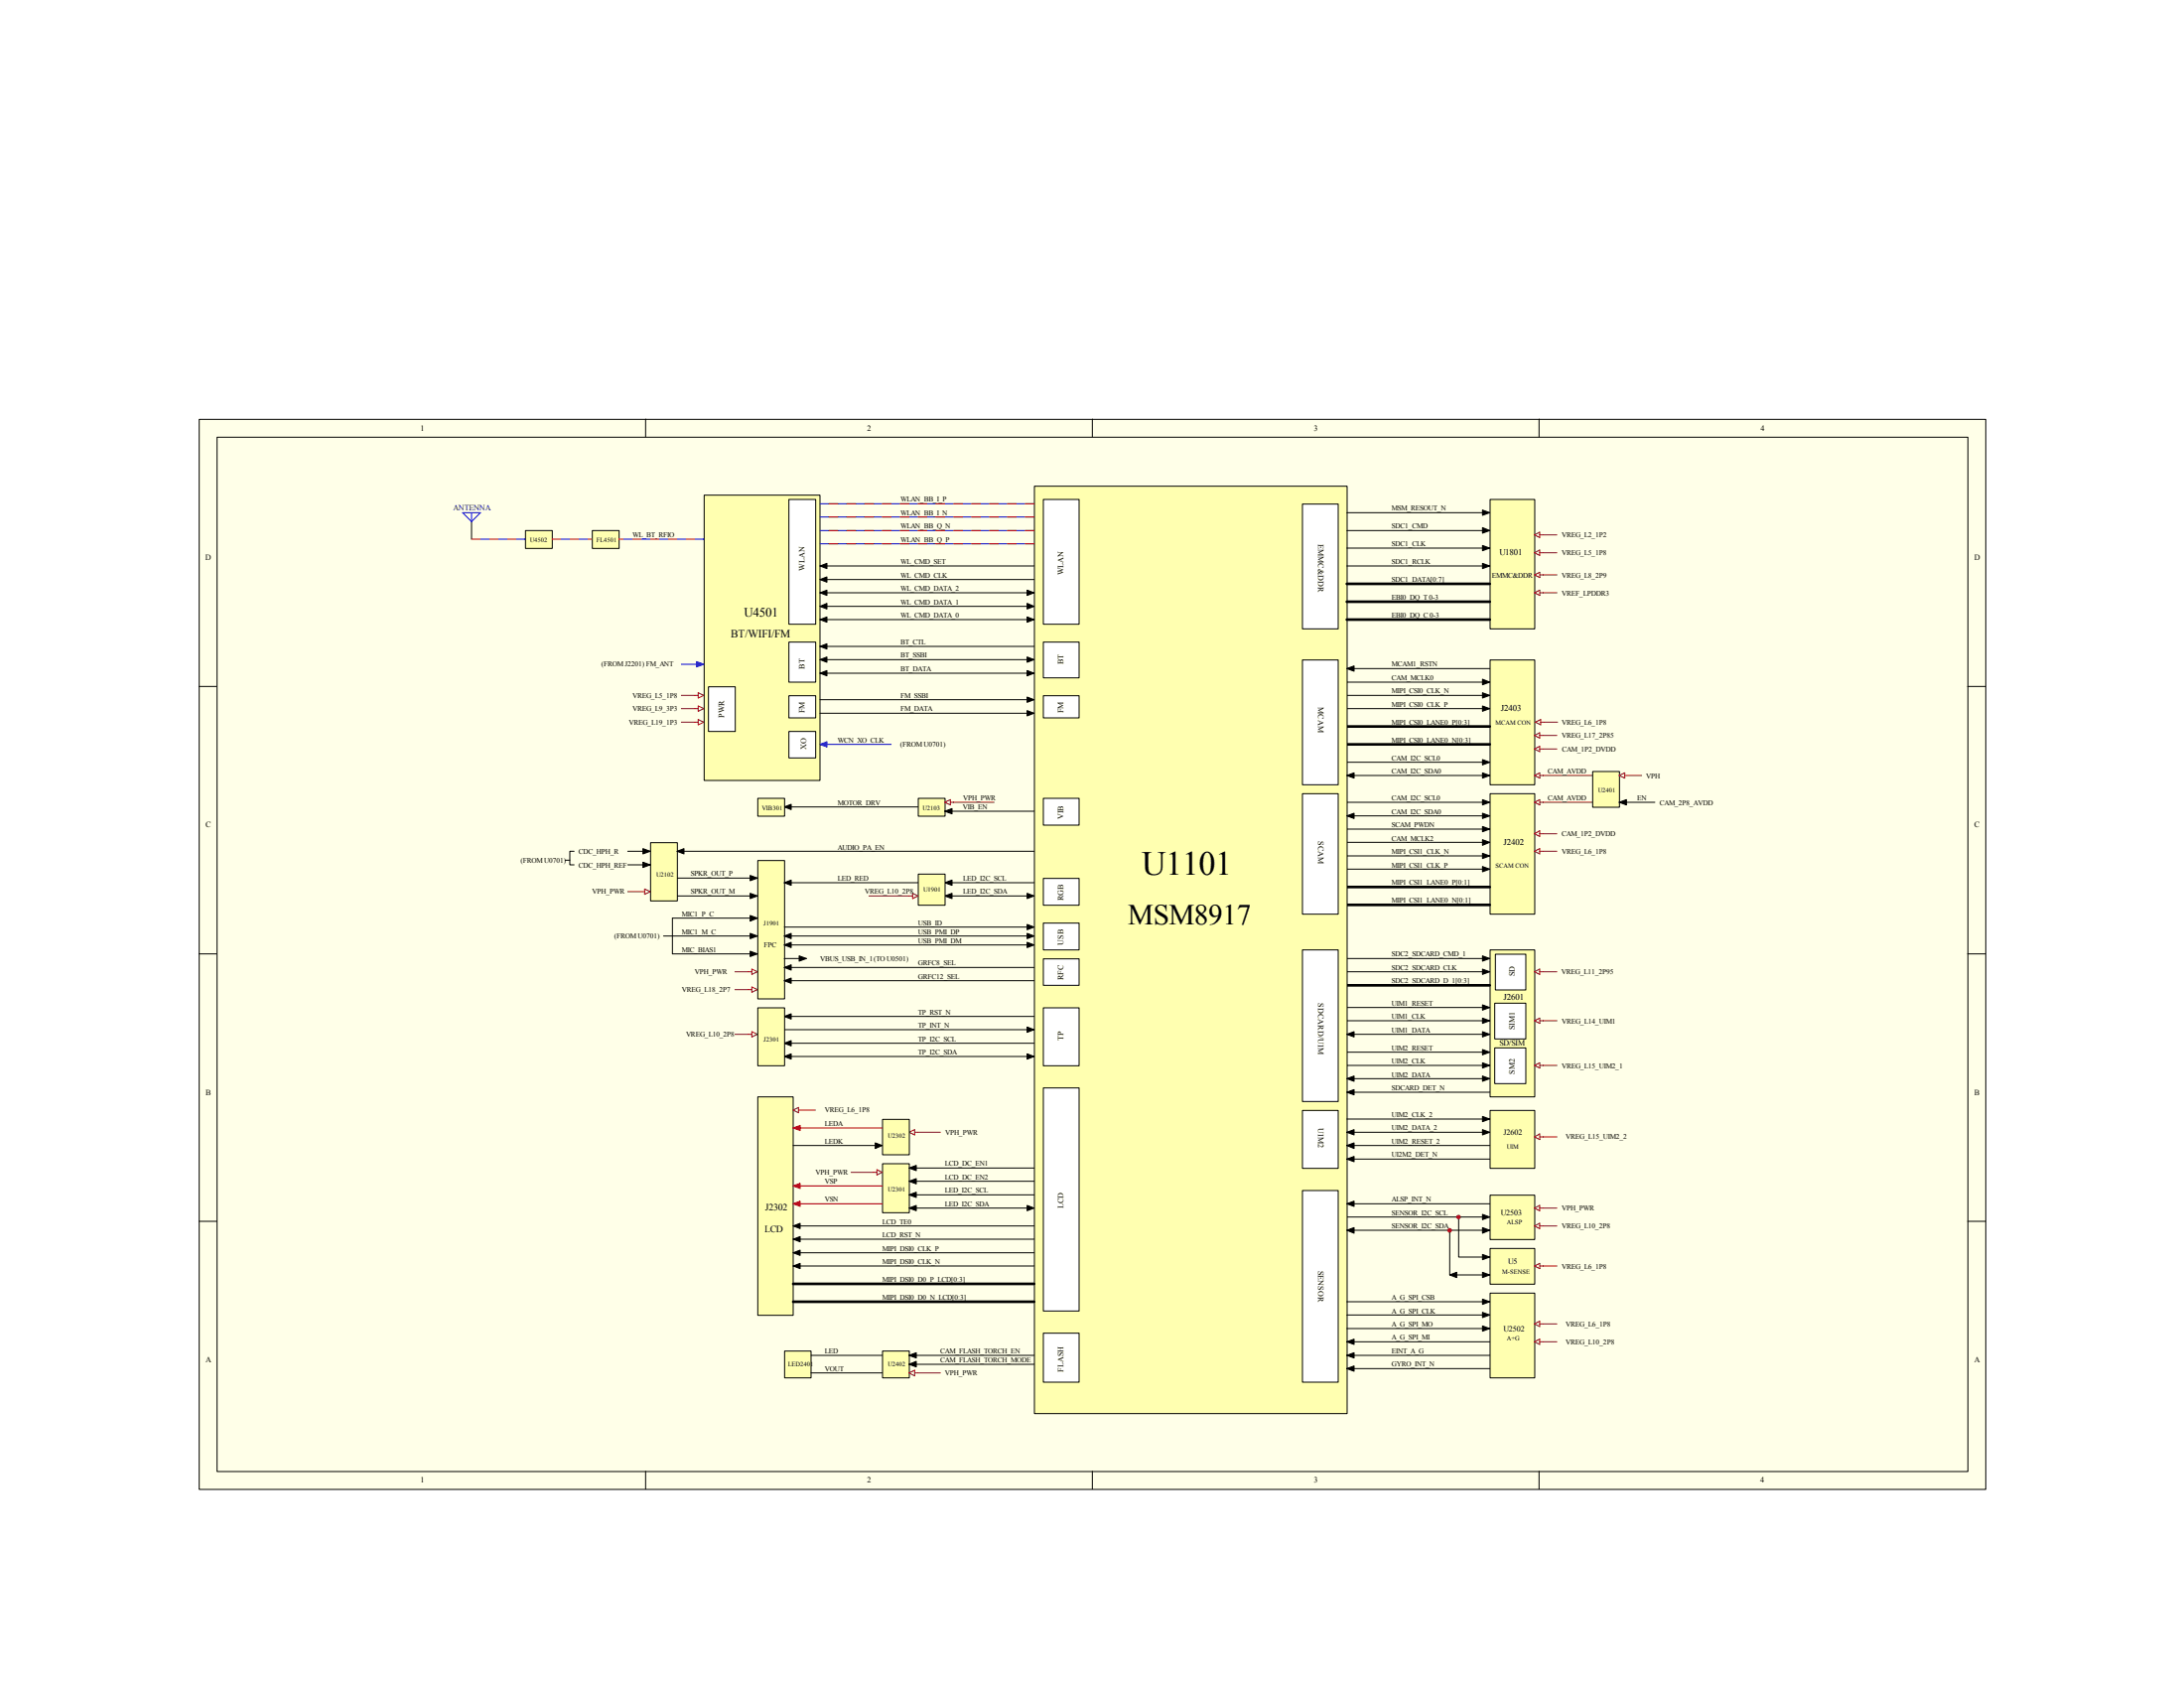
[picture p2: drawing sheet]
<svg xmlns="http://www.w3.org/2000/svg" width="279mm" height="216mm" viewBox="0 0 279 216" stroke-linecap="round" stroke-linejoin="round" font-family="sans-serif">
<path d="M25.5 53.6h228.5v136.9h-228.5z" fill="#ffffe8"/>
<g fill="none" stroke="#000" stroke-width=".13">
<path d="M25.5 53.6h228.5v136.9h-228.5zM27.8 55.9h224v132.3h-224zM82.6 53.6v2.3M139.7 53.6v2.3M196.9 53.6v2.3M60.3 66.7v2.3M25.4 87.8h2.3M251.7 87.8h2.3M25.4 122h2.3M251.7 122h2.3M25.4 156.2h2.3M251.7 156.2h2.3"/>
<path d="M82.6 188.2v2.3M139.7 188.2v2.3M196.9 188.2v2.3"/>
</g>
<path d="M59.2 65.6h2.3l-1.2 1.1zM60.3 65.6v1.1" fill="none" stroke="#00f" stroke-width=".13"/>
<path d="M75.8 67.9h3.4v2.2h-3.4z" fill="#ffffb0"/>
<path d="M75.8 67.9h3.4v2.2h-3.4z" fill="none" stroke="#000" stroke-width=".13"/>
<path d="M87.2 85h2.8" fill="none" stroke="#0000bf" stroke-width=".13"/>
<path d="M90.1 63.4h14.8v36.4h-14.8z" fill="#ffffb0"/>
<path d="M90.1 63.3h14.8v36.5h-14.8zM104.9 72.4h27.4M104.9 74.1h27.4M104.9 75.8h27.4M104.9 77.6h27.4M104.9 79.2h27.4M104.9 82.7h27.4M104.9 84.4h27.4M104.9 86.1h27.4M104.9 89.5h27.4M104.9 91.2h27.4" fill="none" stroke="#000" stroke-width=".13"/>
<path d="M104.9 64.4h27.4M104.9 66.1h27.4M104.9 67.9h27.4M104.9 69.6h27.4" fill="none" stroke="#0000bf" stroke-width=".13"/>
<path d="M87.2 92.4h2.1M87.2 90.6h2.1M87.2 88.9h2.1M89.3 92l.7 .4-.7 .3zM89.3 88.6l.7 .3-.7 .4zM89.3 90.3l.7 .3-.7 .4z" fill="none" stroke="#800000" stroke-width=".13"/>
<path d="M190.7 84.5h5.6v15.9h-5.6z" fill="#ffffb0"/>
<path d="M172.3 85.5h18.3M172.3 87.2h18.3M172.3 88.9h18.3M172.3 90.6h18.3M172.3 97.5h18.3M172.3 99.2h18.3M190.6 84.4h5.7v16h-5.7z" fill="none" stroke="#000" stroke-width=".13"/>
<path d="M172.3 92.9h18.3M172.3 95.2h18.3" fill="none" stroke="#000" stroke-width=".34"/>
<path d="M196.3 94.1l.7-.4v.7zM196.3 95.8l.7-.3v.6zM197 94.1h2.2M197 95.8h2.2" fill="none" stroke="#800000" stroke-width=".13"/>
<path d="M190.7 101.6h5.6v15.3h-5.6z" fill="#ffffb0"/>
<path d="M172.3 102.6h17.7M172.3 104.4h18.3M172.3 106h18.3M172.3 107.7h18.3M172.3 109.5h18.3M172.3 111.2h18.3M190.6 101.5h5.7v15.4h-5.7z" fill="none" stroke="#000" stroke-width=".13"/>
<path d="M172.3 113.5h18.3M172.3 115.7h18.3" fill="none" stroke="#000" stroke-width=".34"/>
<path d="M196.3 108.9l.7-.4v.7zM197 108.9h2.2" fill="none" stroke="#800000" stroke-width=".13"/>
<path d="M190.7 121.5h5.6v18.8h-5.6z" fill="#ffffb0"/>
<path d="M172.3 122.6h18.3M172.3 124.3h18.3M172.3 128.9h18.3M172.3 130.6h18.3M172.3 132.3h18.3M172.3 134.6h18.3M172.3 136.3h18.3M172.3 138h18.3M190.6 121.5h5.7v18.8h-5.7zM172.3 154h18.3M172.3 155.7h18.3" fill="none" stroke="#000" stroke-width=".13"/>
<path d="M172.3 126h18.3" fill="none" stroke="#000" stroke-width=".34"/>
<path d="M196.3 130.6l.7-.4v.7zM197 130.6h2.2" fill="none" stroke="#800000" stroke-width=".13"/>
<path d="M190.7 152.9h5.6v5.6h-5.6z" fill="#ffffb0"/>
<path d="M172.3 157.4h18.3M190.6 152.9h5.7v5.6h-5.7z" fill="none" stroke="#000" stroke-width=".13"/>
<path d="M132.4 62.2h39.9v118.6h-39.9z" fill="#ffffb0"/>
<g fill="none" stroke="#000" stroke-width=".13">
<path d="M104.9 74.1l.9-.3v.7zM104.9 75.8l.9-.3v.7zM104.9 77.6l.9-.4v.7zM104.9 79.2l.9-.3v.7zM104.9 72.4l.9-.3v.6zM131.4 75.5l.9 .3-.9 .4zM131.4 77.2l.9 .4-.9 .3zM131.4 78.9l.9 .3-.9 .4zM132.3 62.2h40v118.6h-40zM104.9 84.4l.9-.4v.7zM104.9 86.1l.9-.3v.6zM104.9 82.7l.9-.4v.7z"/>
<path d="M131.4 84l.9 .4-.9 .3zM131.4 85.8l.9 .3-.9 .3zM131.4 89.2l.9 .3-.9 .3zM131.4 90.9l.9 .3-.9 .4zM172.3 85.5l.9-.3v.7zM172.3 99.2l.9-.4v.7zM189.7 86.9l.9 .3-.9 .4zM189.7 88.6l.9 .3-.9 .4zM189.7 90.3l.9 .3-.9 .4zM189.7 97.2l.9 .3-.9 .3zM189.7 98.8l.9 .4-.9 .3zM172.3 104.4l.9-.4v.7z"/>
<path d="M189.7 102.3l.9 .3-.9 .4zM189.7 104l.9 .4-.9 .3zM189.7 105.7l.9 .3-.9 .4zM189.7 107.4l.9 .3-.9 .4zM189.7 109.1l.9 .4-.9 .3zM189.7 110.8l.9 .4-.9 .3zM172.3 132.3l.9-.3v.6zM172.3 138l.9-.4v.7zM189.7 122.3l.9 .3-.9 .3zM189.7 124l.9 .3-.9 .3zM189.7 128.5l.9 .4-.9 .3zM189.7 130.2l.9 .4-.9 .3z"/>
<path d="M189.7 132l.9 .3-.9 .3zM189.7 137.6l.9 .4-.9 .3zM189.7 135.9l.9 .4-.9 .3zM189.7 134.2l.9 .4-.9 .3zM172.3 157.4l.9-.4v.7zM172.3 154l.9-.4v.7zM189.7 157l.9 .4-.9 .3zM189.7 155.3l.9 .4-.9 .3z"/>
</g>
<g fill="#000">
<path d="M104.9 74.1l.9-.3v.7zM104.9 75.8l.9-.3v.7zM104.9 77.6l.9-.4v.7zM104.9 79.2l.9-.3v.7zM104.9 72.4l.9-.3v.6zM131.4 75.5l.9 .3-.9 .4zM131.4 77.2l.9 .4-.9 .3zM131.4 78.9l.9 .3-.9 .4zM104.9 84.4l.9-.4v.7zM104.9 86.1l.9-.3v.6zM104.9 82.7l.9-.4v.7zM131.4 84l.9 .4-.9 .3z"/>
<path d="M131.4 85.8l.9 .3-.9 .3zM131.4 89.2l.9 .3-.9 .3zM131.4 90.9l.9 .3-.9 .4zM172.3 85.5l.9-.3v.7zM172.3 99.2l.9-.4v.7zM189.7 86.9l.9 .3-.9 .4zM189.7 88.6l.9 .3-.9 .4zM189.7 90.3l.9 .3-.9 .4zM189.7 97.2l.9 .3-.9 .3zM189.7 98.8l.9 .4-.9 .3zM172.3 104.4l.9-.4v.7zM189.7 102.3l.9 .3-.9 .4z"/>
<path d="M189.7 104l.9 .4-.9 .3zM189.7 105.7l.9 .3-.9 .4zM189.7 107.4l.9 .3-.9 .4zM189.7 109.1l.9 .4-.9 .3zM189.7 110.8l.9 .4-.9 .3zM172.3 132.3l.9-.3v.6zM172.3 138l.9-.4v.7zM189.7 122.3l.9 .3-.9 .3zM189.7 124l.9 .3-.9 .3zM189.7 128.5l.9 .4-.9 .3zM189.7 130.2l.9 .4-.9 .3zM189.7 132l.9 .3-.9 .3z"/>
<path d="M189.7 137.6l.9 .4-.9 .3zM189.7 135.9l.9 .4-.9 .3zM189.7 134.2l.9 .4-.9 .3zM172.3 157.4l.9-.4v.7zM172.3 154l.9-.4v.7zM189.7 157l.9 .4-.9 .3zM189.7 155.3l.9 .4-.9 .3z"/>
</g>
<g fill="none" stroke="#f00" stroke-width=".13">
<path d="M106 64.4h1.2M106 66.1h1.2M106 67.9h1.2M106 69.6h1.2M108.3 64.4h1.2M108.3 66.1h1.2M108.3 67.9h1.2M108.3 69.6h1.2M110.6 64.4h1.2M110.6 66.1h1.2M110.6 67.9h1.2M110.6 69.6h1.2"/>
<path d="M112.9 64.4h1.1M112.9 66.1h1.1M112.9 67.9h1.1M112.9 69.6h1.1M115.1 64.4h1.2M115.1 66.1h1.2M115.1 67.9h1.2M115.1 69.6h1.2M117.4 64.4h1.2M117.4 66.1h1.2M117.4 67.9h1.2M117.4 69.6h1.2"/>
<path d="M119.7 64.4h1.2M119.7 66.1h1.2M119.7 67.9h1.2M119.7 69.6h1.2M122 64.4h1.1M122 66.1h1.1M122 67.9h1.1M122 69.6h1.1M124.3 64.4h1.1M124.3 66.1h1.1M124.3 67.9h1.1M124.3 69.6h1.1"/>
<path d="M126.6 64.4h1.1M126.6 66.1h1.1M126.6 67.9h1.1M126.6 69.6h1.1M128.9 64.4h1.1M128.9 66.1h1.1M128.9 67.9h1.1M128.9 69.6h1.1M131.1 64.4h1.2M131.1 66.1h1.2M131.1 67.9h1.2M131.1 69.6h1.2"/>
</g>
<path d="M89.1 84.6l.9 .4-.9 .3z" fill="#0000bf"/>
<path d="M89.1 84.6l.9 .4-.9 .3z" fill="none" stroke="#0000bf" stroke-width=".13"/>
<path d="M133.5 63.9h4.5v15.9h-4.5z" fill="#fff"/>
<path d="M133.5 63.9h4.5v15.9h-4.5z" fill="none" stroke="#000" stroke-width=".13"/>
<path d="M133.5 82.2h4.5v4.5h-4.5z" fill="#fff"/>
<path d="M133.5 82.1h4.5v4.6h-4.5z" fill="none" stroke="#000" stroke-width=".13"/>
<path d="M133.5 89h4.5v2.8h-4.5z" fill="#fff"/>
<path d="M133.5 89h4.5v2.8h-4.5z" fill="none" stroke="#000" stroke-width=".13"/>
<path d="M101 63.9h3.4v15.9h-3.4z" fill="#fff"/>
<path d="M100.9 63.9h3.5v15.9h-3.5z" fill="none" stroke="#000" stroke-width=".13"/>
<path d="M101 82.2h3.4v5h-3.4z" fill="#fff"/>
<path d="M100.9 82.1h3.5v5.1h-3.5z" fill="none" stroke="#000" stroke-width=".13"/>
<path d="M101 89h3.4v2.8h-3.4z" fill="#fff"/>
<path d="M100.9 89h3.5v2.8h-3.5z" fill="none" stroke="#000" stroke-width=".13"/>
<path d="M90.7 87.9h3.4v5.7h-3.4z" fill="#fff"/>
<path d="M90.6 87.8h3.5v5.8h-3.5z" fill="none" stroke="#000" stroke-width=".13"/>
<path d="M166.7 84.5h4.5v15.9h-4.5z" fill="#fff"/>
<path d="M166.6 84.4h4.6v16h-4.6z" fill="none" stroke="#000" stroke-width=".13"/>
<path d="M166.7 101.6h4.5v15.3h-4.5z" fill="#fff"/>
<path d="M166.6 101.5h4.6v15.4h-4.6z" fill="none" stroke="#000" stroke-width=".13"/>
<path d="M166.7 121.5h4.5v19.4h-4.5z" fill="#fff"/>
<path d="M166.6 121.5h4.6v19.4h-4.6z" fill="none" stroke="#000" stroke-width=".13"/>
<path d="M166.7 152.3h4.5v24.5h-4.5z" fill="#fff"/>
<path d="M166.6 152.3h4.6v24.5h-4.6z" fill="none" stroke="#000" stroke-width=".13"/>
<path d="M97 110.1h3.4v17.7h-3.4z" fill="#ffffb0"/>
<g fill="none" stroke="#000" stroke-width=".13">
<path d="M84.9 119.7h12M86 117.4h10.9M86.6 112.3h10.3M86.6 114.6h10.3M96.9 110.1h3.5v17.7h-3.5zM100.3 119.7l.9-.3v.7zM100.3 119.7h32M131.4 119.4l.9 .3-.9 .4zM86 122h10.9M96 121.7l.9 .3-.9 .3zM100.3 120.9l.9-.4v.7zM100.3 120.9h32"/>
<path d="M100.3 122.6h2.9M102.2 122.3l1 .3-1 .3zM131.4 120.5l.9 .4-.9 .3z"/>
</g>
<path d="M100.3 119.7l.9-.3v.7zM131.4 119.4l.9 .3-.9 .4zM96 121.7l.9 .3-.9 .3zM100.3 120.9l.9-.4v.7zM102.2 122.3l1 .3-1 .3zM131.4 120.5l.9 .4-.9 .3z" fill="#000"/>
<path d="M133.5 118.1h4.5v3.4h-4.5z" fill="#fff"/>
<path d="M86 117.4v4.6M96 119.4l.9 .3-.9 .4zM96 117.1l.9 .3-.9 .4zM96 114.3l.9 .3-.9 .3zM96 112l.9 .3-.9 .3zM131.4 118.2l.9 .4-.9 .3zM133.5 118.1h4.5v3.4h-4.5zM100.3 123.7l.9-.3v.7zM100.3 125.4l.9-.3v.7zM100.3 123.7h32M100.3 125.4h32" fill="none" stroke="#000" stroke-width=".13"/>
<path d="M96 119.4l.9 .3-.9 .4zM96 117.1l.9 .3-.9 .4zM96 114.3l.9 .3-.9 .3zM96 112l.9 .3-.9 .3zM131.4 118.2l.9 .4-.9 .3zM100.3 123.7l.9-.3v.7zM100.3 125.4l.9-.3v.7z" fill="#000"/>
<path d="M94 126.6h2.2M96.2 126.2l.7 .4-.7 .3z" fill="none" stroke="#800000" stroke-width=".13"/>
<path d="M97 140.3h4.5v27.9h-4.5z" fill="#ffffb0"/>
<path d="M96.9 140.3h4.6v27.9h-4.6zM101.5 156.8l.9-.3v.6zM101.5 158.5l.9-.3v.6zM101.5 156.8h30.8M101.5 158.5h30.8M101.5 160.2l.9-.3v.7zM101.5 161.9l.9-.3v.7zM101.5 160.2h30.8M101.5 161.9h30.8" fill="none" stroke="#000" stroke-width=".13"/>
<path d="M101.5 164.2h30.8M101.5 166.5h30.8" fill="none" stroke="#000" stroke-width=".34"/>
<path d="M101.5 142l.7-.4v.7zM102.2 142h2.1" fill="none" stroke="#800000" stroke-width=".13"/>
<path d="M101.5 156.8l.9-.3v.6zM101.5 158.5l.9-.3v.6zM101.5 160.2l.9-.3v.7zM101.5 161.9l.9-.3v.7z" fill="#000"/>
<path d="M133.5 139.2h4.5v28.5h-4.5z" fill="#fff"/>
<path d="M133.5 139.1h4.5v28.6h-4.5z" fill="none" stroke="#000" stroke-width=".13"/>
<path d="M101 93.6h3.4v3.3h-3.4z" fill="#fff"/>
<path d="M100.9 93.6h3.5v3.3h-3.5zM100.3 130l.9-.3v.6zM100.3 135.1l.9-.3v.7zM100.3 133.4l.9-.3v.7zM100.3 130h32M100.3 131.7h32M100.3 133.4h32M100.3 135.1h32M131.4 131.4l.9 .3-.9 .3zM131.4 134.8l.9 .3-.9 .4z" fill="none" stroke="#000" stroke-width=".13"/>
<path d="M196.3 136.3l.7-.4v.7zM197 136.3h2.2" fill="none" stroke="#800000" stroke-width=".13"/>
<path d="M100.3 130l.9-.3v.6zM100.3 135.1l.9-.3v.7zM100.3 133.4l.9-.3v.7zM131.4 131.4l.9 .3-.9 .3zM131.4 134.8l.9 .3-.9 .4z" fill="#000"/>
<path d="M133.5 128.9h4.5v7.4h-4.5z" fill="#fff"/>
<path d="M133.5 128.9h4.5v7.4h-4.5z" fill="none" stroke="#000" stroke-width=".13"/>
<path d="M116.3 144.8l.7-.3v.7zM117 144.8h3.3" fill="none" stroke="#800000" stroke-width=".13"/>
<path d="M112.9 172.8h3.4v3.4h-3.4z" fill="#ffffb0"/>
<path d="M112.9 172.8h3.4v3.4h-3.4zM116.3 173.4h16M116.3 173.4l.9-.4v.7z" fill="none" stroke="#000" stroke-width=".13"/>
<path d="M116.3 173.4l.9-.4v.7z" fill="#000"/>
<path d="M196.3 154.5l.7-.3v.7zM197 154.5h2.2M116.3 175.6l.7-.3v.7zM117 175.6h3.3" fill="none" stroke="#800000" stroke-width=".13"/>
<path d="M104.9 95.2l.9-.3v.6z" fill="#0000bf"/>
<path d="M104.9 95.2l.9-.3v.6z" fill="none" stroke="#0000bf" stroke-width=".13"/>
<path d="M105.5 95.2h8.5" fill="none" stroke="#00f" stroke-width=".13"/>
<path d="M67.3 67.9h3.4v2.2h-3.4z" fill="#ffffb0"/>
<path d="M67.2 67.9h3.5v2.2h-3.5z" fill="none" stroke="#000" stroke-width=".13"/>
<path d="M94 124.3h2.2M96.2 124l.7 .3-.7 .3z" fill="none" stroke="#800000" stroke-width=".13"/>
<path d="M117.5 102.2h3.4v2.2h-3.4z" fill="#ffffb0"/>
<path d="M100.3 103.2l.9-.3v.6zM100.3 103.2h17.1M117.5 102.1h3.4v2.3h-3.4zM120.9 103.8h11.4M120.9 103.8l.9-.4v.7z" fill="none" stroke="#000" stroke-width=".13"/>
<path d="M100.3 103.2l.9-.3v.6zM120.9 103.8l.9-.4v.7z" fill="#000"/>
<path d="M120.9 102.6l.7-.3v.7zM121.6 102.6h5.6" fill="none" stroke="#800000" stroke-width=".13"/>
<path d="M133.5 102.2h4.5v3.3h-4.5z" fill="#fff"/>
<path d="M133.5 102.1h4.5v3.4h-4.5z" fill="none" stroke="#000" stroke-width=".13"/>
<path d="M133.5 122.7h4.5v3.3h-4.5z" fill="#fff"/>
<path d="M133.5 122.6h4.5v3.4h-4.5z" fill="none" stroke="#000" stroke-width=".13"/>
<path d="M83.3 107.8h3.4v7.4h-3.4z" fill="#ffffb0"/>
<path d="M72.3 110h.6M73.4 108.9h-.5v1.7h.5M80.3 108.9h2.9M80.3 110.6h2.9M82.3 108.5l.9 .4-.9 .3zM82.3 110.3l.9 .3-.9 .4zM83.2 107.8h3.5v7.4h-3.5zM86.6 108.9l.9-.4v.7zM86.6 108.9h45.7" fill="none" stroke="#000" stroke-width=".13"/>
<path d="M82.3 108.5l.9 .4-.9 .3zM82.3 110.3l.9 .3-.9 .4zM86.6 108.9l.9-.4v.7z" fill="#000"/>
<path d="M80.3 114h2.2M82.5 113.7l.7 .3-.7 .4z" fill="none" stroke="#800000" stroke-width=".13"/>
<path d="M112.9 148.9h3.4v6.2h-3.4z" fill="#ffffb0"/>
<path d="M112.9 148.8h3.4v6.3h-3.4zM116.3 152.8l.9-.3v.7zM116.3 154.5l.9-.3v.7zM116.3 149.4l.9-.3v.6zM116.3 151.1l.9-.4v.7zM116.9 149.4h15.4M116.9 151.1h15.4M116.9 152.8h15.4M116.9 154.5h15.4M131.4 154.2l.9 .3-.9 .4z" fill="none" stroke="#000" stroke-width=".13"/>
<path d="M116.3 152.8l.9-.3v.7zM116.3 154.5l.9-.3v.7zM116.3 149.4l.9-.3v.6zM116.3 151.1l.9-.4v.7zM131.4 154.2l.9 .3-.9 .4z" fill="#000"/>
<path d="M101.5 154h11.4M101.5 151.7h11.4" fill="none" stroke="#f00" stroke-width=".13"/>
<path d="M101.5 151.7l.9-.4v.7z" fill="#f00"/>
<path d="M101.5 151.7l.9-.4v.7z" fill="none" stroke="#f00" stroke-width=".13"/>
<path d="M101.5 154l.9-.4v.7z" fill="#f00"/>
<path d="M101.5 154l.9-.4v.7z" fill="none" stroke="#f00" stroke-width=".13"/>
<path d="M108.9 149.9h3.3M112.2 149.6l.7 .3-.7 .4z" fill="none" stroke="#800000" stroke-width=".13"/>
<path d="M112.9 143.2h3.4v4.5h-3.4z" fill="#ffffb0"/>
<path d="M101.5 146.5h11.4M112 146.2l.9 .3-.9 .4zM112.9 143.2h3.4v4.5h-3.4z" fill="none" stroke="#000" stroke-width=".13"/>
<path d="M112 146.2l.9 .3-.9 .4z" fill="#000"/>
<path d="M101.5 144.3h11.4" fill="none" stroke="#f00" stroke-width=".13"/>
<path d="M101.5 144.3l.9-.4v.7z" fill="#f00"/>
<path d="M101.5 144.3l.9-.4v.7z" fill="none" stroke="#f00" stroke-width=".13"/>
<path d="M116.3 174.5h16M116.3 174.5l.9-.4v.7z" fill="none" stroke="#000" stroke-width=".13"/>
<path d="M116.3 174.5l.9-.4v.7z" fill="#000"/>
<path d="M100.4 172.8h3.4v3.4h-3.4z" fill="#ffffb0"/>
<path d="M100.4 172.8h3.4v3.4h-3.4zM103.8 173.4h9.1M103.8 175.6h9.1" fill="none" stroke="#000" stroke-width=".13"/>
<path d="M133.5 170.6h4.5v6.2h-4.5z" fill="#fff"/>
<path d="M133.5 170.5h4.5v6.3h-4.5z" fill="none" stroke="#000" stroke-width=".13"/>
<path d="M190.7 63.9h5.6v16.5h-5.6z" fill="#ffffb0"/>
<path d="M172.3 65.6h18.3M172.3 67.9h18.3M172.3 70.1h18.3M172.3 72.4h18.3M189.7 65.2l.9 .4-.9 .3zM189.7 67.5l.9 .4-.9 .3zM189.7 69.8l.9 .3-.9 .3zM189.7 72.1l.9 .3-.9 .3zM190.6 63.9h5.7v16.5h-5.7z" fill="none" stroke="#000" stroke-width=".13"/>
<path d="M172.3 74.7h18.3" fill="none" stroke="#000" stroke-width=".34"/>
<path d="M196.3 68.4l.7-.3v.6zM196.3 70.7l.7-.3v.6zM197 68.4h2.2M197 70.7h2.2" fill="none" stroke="#800000" stroke-width=".13"/>
<path d="M189.7 65.2l.9 .4-.9 .3zM189.7 67.5l.9 .4-.9 .3zM189.7 69.8l.9 .3-.9 .3zM189.7 72.1l.9 .3-.9 .3z" fill="#000"/>
<path d="M166.7 64.5h4.5v15.9h-4.5z" fill="#fff"/>
<path d="M166.6 64.5h4.6v15.9h-4.6z" fill="none" stroke="#000" stroke-width=".13"/>
<path d="M196.3 73.5l.7-.3v.7zM196.3 75.8l.7-.3v.7zM197 73.5h2.2M197 75.8h2.2M196.4 92.4l.7-.4v.7zM197.1 92.4h2.2" fill="none" stroke="#800000" stroke-width=".13"/>
<path d="M172.3 77h18.3M172.3 79.2h18.3" fill="none" stroke="#000" stroke-width=".34"/>
<path d="M191.3 122.1h3.9v4.5h-3.9z" fill="#fff"/>
<path d="M191.3 122h3.9v4.6h-3.9z" fill="none" stroke="#000" stroke-width=".13"/>
<path d="M191.3 128.4h3.9v4.5h-3.9z" fill="#fff"/>
<path d="M191.2 128.3h4v4.6h-4z" fill="none" stroke="#000" stroke-width=".13"/>
<path d="M191.3 134.1h3.9v4.5h-3.9z" fill="#fff"/>
<path d="M100.3 118.6h31.4M120.9 114.6h11.4M120.9 112.9h11.4M120.9 114.6l.9-.3v.6zM120.9 112.9l.9-.3v.6zM172.3 139.7l.9-.3v.6zM172.9 139.7h17.7M191.2 134h4v4.6h-4z" fill="none" stroke="#000" stroke-width=".13"/>
<path d="M120.9 114.6l.9-.3v.6zM120.9 112.9l.9-.3v.6zM172.3 139.7l.9-.3v.6z" fill="#000"/>
<path d="M196.3 106.6l.7-.3v.7zM197 106.6h2.2M94 132.3h2.2M96.2 132l.7 .3-.7 .3zM196.3 156.8l.7-.3v.6zM197 156.8h2.2" fill="none" stroke="#800000" stroke-width=".13"/>
<path d="M60.3 69h6.9M70.6 69h5.1M79.2 69h10.8" fill="none" stroke="#f00" stroke-width=".13"/>
<path d="M61.5 69h1.1M63.8 69h1.1M66 69h1.2M71.8 69h1.1M74 69h1.2M79.8 69h1.1M82 69h1.2M84.3 69h1.2M86.6 69h1.2M88.9 69h1.1" fill="none" stroke="#00f" stroke-width=".13"/>
<path d="M117.5 111.8h3.4v4h-3.4z" fill="#ffffb0"/>
<path d="M117.5 111.8h3.4v4h-3.4z" fill="none" stroke="#000" stroke-width=".13"/>
<path d="M133.5 112.4h4.5v3.4h-4.5z" fill="#fff"/>
<path d="M100.3 112.9l.9-.3v.6zM100.3 112.9h17.1M131.4 114.3l.9 .3-.9 .3zM133.5 112.4h4.5v3.4h-4.5z" fill="none" stroke="#000" stroke-width=".13"/>
<path d="M100.3 112.9l.9-.3v.6zM131.4 114.3l.9 .3-.9 .3z" fill="#000"/>
<path d="M111.2 114.6h5.6M116.8 114.3l.6 .3-.6 .3z" fill="none" stroke="#800000" stroke-width=".13"/>
<path d="M97 128.9h3.4v7.4h-3.4z" fill="#ffffb0"/>
<path d="M96.9 128.9h3.5v7.4h-3.5z" fill="none" stroke="#000" stroke-width=".13"/>
<path d="M203.8 98.7h3.4v4.6h-3.4z" fill="#ffffb0"/>
<path d="M203.8 98.7h3.4v4.6h-3.4zM207.1 102.6h4.6M207.1 102.6l1-.3v.7z" fill="none" stroke="#000" stroke-width=".13"/>
<path d="M196.3 99.2l.7-.4v.7zM197 99.2h6.8M207.1 99.2l.8-.4v.7zM207.9 99.2h2.1M196.3 102.6l.7-.3v.7zM197 102.6h6.8" fill="none" stroke="#800000" stroke-width=".13"/>
<path d="M207.1 102.6l1-.3v.7z" fill="#000"/>
<path d="M97 102.2h3.4v2.2h-3.4z" fill="#ffffb0"/>
<path d="M96.9 102.1h3.5v2.3h-3.5zM172.3 143.1h18.3M172.3 144.8h18.3" fill="none" stroke="#000" stroke-width=".13"/>
<path d="M196.3 124.3l.7-.3v.6zM197 124.3h2.2" fill="none" stroke="#800000" stroke-width=".13"/>
<path d="M190.7 142.1h5.6v7.3h-5.6z" fill="#ffffb0"/>
<path d="M172.3 146.5h18.3M172.3 144.8l.9-.3v.7zM172.3 146.5l.9-.3v.7zM189.7 142.8l.9 .3-.9 .4zM189.7 144.5l.9 .3-.9 .4zM190.6 142h5.7v7.4h-5.7z" fill="none" stroke="#000" stroke-width=".13"/>
<path d="M172.3 144.8l.9-.3v.7zM172.3 146.5l.9-.3v.7zM189.7 142.8l.9 .3-.9 .4zM189.7 144.5l.9 .3-.9 .4z" fill="#000"/>
<path d="M166.7 142.1h4.5v7.3h-4.5z" fill="#fff"/>
<path d="M166.6 142h4.6v7.4h-4.6zM172.3 148.3h18.3M172.3 148.3l.9-.4v.7z" fill="none" stroke="#000" stroke-width=".13"/>
<path d="M196.3 145.4l.7-.4v.8zM197 145.4h2.2" fill="none" stroke="#800000" stroke-width=".13"/>
<path d="M172.3 148.3l.9-.4v.7z" fill="#000"/>
<path d="M190.7 165.4h5.6v10.8h-5.6z" fill="#ffffb0"/>
<g fill="none" stroke="#000" stroke-width=".13">
<path d="M172.3 166.5h18.3M172.3 168.2h18.3M172.3 169.9h18.3M172.3 173.4h18.3M172.3 175h18.3M172.3 171.6h18.3M172.3 173.4l.9-.4v.7zM172.3 175l.9-.3v.7zM172.3 171.6l.9-.3v.7zM189.7 169.6l.9 .3-.9 .4zM189.7 166.2l.9 .3-.9 .3zM189.7 167.9l.9 .3-.9 .3z"/>
<path d="M190.6 165.4h5.7v10.8h-5.7z"/>
</g>
<path d="M196.3 169.3l.7-.3v.7zM196.3 171.6l.7-.3v.7zM197 169.3h2.2M197 171.6h2.2" fill="none" stroke="#800000" stroke-width=".13"/>
<path d="M172.3 173.4l.9-.4v.7zM172.3 175l.9-.3v.7zM172.3 171.6l.9-.3v.7zM189.7 169.6l.9 .3-.9 .4zM189.7 166.2l.9 .3-.9 .3zM189.7 167.9l.9 .3-.9 .3z" fill="#000"/>
<path d="M190.7 159.7h5.6v4.6h-5.6z" fill="#ffffb0"/>
<path d="M185.5 157.4v5.7h5.1M186.6 155.7v5.1h4M190.6 159.7h5.7v4.6h-5.7zM189.7 160.4l.9 .4-.9 .3zM189.7 162.7l.9 .4-.9 .3z" fill="none" stroke="#000" stroke-width=".13"/>
<path d="M196.3 161.9l.7-.3v.7zM197 161.9h2.2" fill="none" stroke="#800000" stroke-width=".13"/>
<path d="M189.7 160.4l.9 .4-.9 .3zM189.7 162.7l.9 .4-.9 .3z" fill="#000"/>
<path d="M185.3 157.2h.3v.3l-.1 .1-.2-.1-.1-.1z" fill-rule="evenodd" fill="#800000"/>
<path d="M185.3 157.2h.3v.3l-.1 .1-.2-.1-.1-.1z" fill="none" stroke="#800000" stroke-width=".13"/>
<path d="M186.4 155.5h.4v.3h-.4v-.1z" fill-rule="evenodd" fill="#800000"/>
<path d="M186.4 155.5h.4v.3h-.4v-.1z" fill="none" stroke="#800000" stroke-width=".13"/>
<path d="M185.5 163.1l.9-.4v.7z" fill="#000"/>
<path d="M185.5 163.1l.9-.4v.7z" fill="none" stroke="#000" stroke-width=".13"/>
<text font-size="4.3" x="146.1" y="111.8">U1101</text>
<text font-size="3.7" x="144.3" y="118.3">MSM8917</text>
<text font-size="1.6" x="95.2" y="78.9">U4501</text>
<text font-size="1.4" x="93.5" y="81.5">BT/WIFI/FM</text>
<g font-size="1.2">
<text x="97.9" y="154.8">J2302</text>
<text x="97.8" y="157.6">LCD</text>
</g>
<g font-size="1.1">
<text x="191.9" y="71">U1801</text>
<text x="192" y="91">J2403</text>
<text x="192.3" y="108.1">J2402</text>
<text x="192.3" y="127.9">J2601</text>
</g>
<g font-size="1">
<text x="53.8" y="55.1">1</text>
<text x="111" y="55.1">2</text>
<text x="168.1" y="55.1">3</text>
<text x="225.2" y="55.1">4</text>
<text x="26.3" y="71.6">D</text>
<text x="168.6" y="69.6" transform="rotate(90 168.6 69.6)">EMMC&amp;DDR</text>
<text x="252.6" y="71.6">D</text>
<text x="102.9" y="73" transform="rotate(-90 102.9 73)">WLAN</text>
<text x="136.1" y="73.6" transform="rotate(-90 136.1 73.6)">WLAN</text>
<text x="102.9" y="85.6" transform="rotate(-90 102.9 85.6)">BT</text>
<text x="136.1" y="85" transform="rotate(-90 136.1 85)">BT</text>
<text x="92.6" y="91.8" transform="rotate(-90 92.6 91.8)">PWR</text>
<text x="102.9" y="91.2" transform="rotate(-90 102.9 91.2)">FM</text>
<text x="103.1" y="95.9" transform="rotate(-90 103.1 95.9)">XO</text>
<text x="136.1" y="91.2" transform="rotate(-90 136.1 91.2)">FM</text>
<text x="168.6" y="90.4" transform="rotate(90 168.6 90.4)">MCAM</text>
<text x="26.3" y="105.8">C</text>
<text x="136.1" y="104.8" transform="rotate(-90 136.1 104.8)">VIB</text>
<text x="168.6" y="107.6" transform="rotate(90 168.6 107.6)">SCAM</text>
<text x="252.6" y="105.8">C</text>
<text x="136.1" y="115.2" transform="rotate(-90 136.1 115.2)">RGB</text>
<text x="136.1" y="125.3" transform="rotate(-90 136.1 125.3)">RFC</text>
<text x="136.1" y="120.9" transform="rotate(-90 136.1 120.9)">USB</text>
<text x="193.8" y="124.9" transform="rotate(-90 193.8 124.9)">SD</text>
<text x="168.6" y="128.3" transform="rotate(90 168.6 128.3)">SDCARD/UIM</text>
<text x="193.8" y="131.7" transform="rotate(-90 193.8 131.7)">SIM1</text>
<text x="136.1" y="133.1" transform="rotate(-90 136.1 133.1)">TP</text>
<text x="191.9" y="133.8">SD/SIM</text>
<text x="193.8" y="137.4" transform="rotate(-90 193.8 137.4)">SM2</text>
<text x="26.3" y="140">B</text>
<text x="252.6" y="140">B</text>
<text x="168.6" y="144.3" transform="rotate(90 168.6 144.3)">UIM2</text>
<text x="192.3" y="145.2">J2602</text>
<text x="136.1" y="154.6" transform="rotate(-90 136.1 154.6)">LCD</text>
<text x="192" y="155.4">U2503</text>
<text x="192.9" y="161.7">U5</text>
<text x="168.6" y="162.5" transform="rotate(90 168.6 162.5)">SENSOR</text>
<text x="192.3" y="170.3">U2502</text>
<text x="26.3" y="174.2">A</text>
<text x="136.1" y="175.5" transform="rotate(-90 136.1 175.5)">FLASH</text>
<text x="252.6" y="174.2">A</text>
<text x="53.8" y="189.7">1</text>
<text x="111" y="189.7">2</text>
<text x="168.1" y="189.7">3</text>
<text x="225.2" y="189.7">4</text>
</g>
<text font-size="1" fill="#000080" x="58" y="65.2">ANTENNA</text>
<g font-size=".9">
<text x="115.2" y="64.2">WLAN_BB_I_P</text>
<text x="115.2" y="65.9">WLAN_BB_I_N</text>
<text x="178.1" y="65.3">MSM_RESOUT_N</text>
<text x="80.9" y="68.7">WL_BT_RFIO</text>
<text x="115.2" y="67.6">WLAN_BB_Q_N</text>
<text x="115.2" y="69.3">WLAN_BB_Q_P</text>
<text x="178.1" y="67.6">SDC1_CMD</text>
<text x="178.1" y="69.9">SDC1_CLK</text>
<text x="199.8" y="71">VREG_L5_1P8</text>
<text x="199.8" y="68.7">VREG_L2_1P2</text>
<text x="115.2" y="72.2">WL_CMD_SET</text>
<text x="115.2" y="73.9">WL_CMD_CLK</text>
<text x="115.2" y="75.6">WL_CMD_DATA_2</text>
<text x="115.2" y="77.3">WL_CMD_DATA_1</text>
<text x="178.1" y="72.2">SDC1_RCLK</text>
<text x="178.1" y="74.4">SDC1_DATA[0:7]</text>
<text x="178.1" y="76.7">EBI0_DQ_T 0-3</text>
<text x="190.8" y="73.9">EMMC&amp;DDR</text>
<text x="199.8" y="76.2">VREF_LPDDR3</text>
<text x="199.8" y="73.9">VREG_L8_2P9</text>
<text x="115.2" y="79">WL_CMD_DATA_0</text>
<text x="115.2" y="82.4">BT_CTL</text>
<text x="178.1" y="79">EBI0_DQ_C 0-3</text>
<text x="76.9" y="85.3">(FROM J2201) FM_ANT</text>
<text x="80.9" y="89.3">VREG_L5_1P8</text>
<text x="115.2" y="84.1">BT_SSBI</text>
<text x="115.2" y="85.9">BT_DATA</text>
<text x="115.2" y="89.3">FM_SSBI</text>
<text x="178.1" y="87">CAM_MCLK0</text>
<text x="178.1" y="85.3">MCAM1_RSTN</text>
<text x="178.1" y="88.7">MIPI_CSI0_CLK_N</text>
<text x="80.4" y="92.7">VREG_L19_1P3</text>
<text x="80.9" y="91">VREG_L9_3P3</text>
<text x="107.2" y="95">WCN_XO_CLK</text>
<text x="115.2" y="95.5">(FROM U0701)</text>
<text x="115.2" y="91">FM_DATA</text>
<text x="178.1" y="90.4">MIPI_CSI0_CLK_P</text>
<text x="178.1" y="92.7">MIPI_CSI0_LANE0_P[0:3]</text>
<text x="178.1" y="95">MIPI_CSI0_LANE0_N[0:3]</text>
<text x="199.8" y="92.7">VREG_L6_1P8</text>
<text x="199.8" y="94.4">VREG_L17_2P85</text>
<text x="178.1" y="99">CAM_I2C_SDA0</text>
<text x="178.1" y="97.2">CAM_I2C_SCL0</text>
<text x="198" y="99">CAM_AVDD</text>
<text x="199.9" y="96.1">CAM_1P2_DVDD</text>
<text x="210.6" y="99.5">VPH</text>
<text x="107.2" y="103">MOTOR_DRV</text>
<text x="123.2" y="103.5">VIB_EN</text>
<text x="123.2" y="102.4">VPH_PWR</text>
<text x="178.1" y="104.1">CAM_I2C_SDA0</text>
<text x="178.1" y="102.4">CAM_I2C_SCL0</text>
<text x="178.1" y="105.8">SCAM_PWDN</text>
<text x="178.1" y="107.5">CAM_MCLK2</text>
<text x="198" y="102.4">CAM_AVDD</text>
<text x="199.8" y="106.9">CAM_1P2_DVDD</text>
<text x="209.5" y="102.4">EN</text>
<text x="212.3" y="103">CAM_2P8_AVDD</text>
<text x="66.6" y="110.4">(FROM U0701)</text>
<text x="74" y="109.2">CDC_HPH_R</text>
<text x="74" y="111">CDC_HPH_REF</text>
<text x="88.3" y="112.1">SPKR_OUT_P</text>
<text x="107.2" y="108.7">AUDIO_PA_EN</text>
<text x="107.2" y="112.6">LED_RED</text>
<text x="123.2" y="112.6">LED_I2C_SCL</text>
<text x="178.1" y="109.2">MIPI_CSI1_CLK_N</text>
<text x="178.1" y="111">MIPI_CSI1_CLK_P</text>
<text x="178.1" y="113.2">MIPI_CSI1_LANE0_P[0:1]</text>
<text x="199.8" y="109.2">VREG_L6_1P8</text>
<text x="75.8" y="114.3">VPH_PWR</text>
<text x="87.2" y="117.2">MIC1_P_C</text>
<text x="87.2" y="119.5">MIC1_M_C</text>
<text x="88.3" y="114.3">SPKR_OUT_M</text>
<text x="110.6" y="114.3">VREG_L10_2P8</text>
<text x="117.5" y="118.4">USB_ID</text>
<text x="117.5" y="119.5">USB_PMI_DP</text>
<text x="123.2" y="114.3">LED_I2C_SDA</text>
<text x="178.1" y="115.5">MIPI_CSI1_LANE0_N[0:1]</text>
<text x="78.6" y="120.1">(FROM U0701)</text>
<text x="87.2" y="121.8">MIC_BIAS1</text>
<text x="88.9" y="124.6">VPH_PWR</text>
<text x="97.7" y="121.2">FPC</text>
<text x="104.9" y="122.9">VBUS_USB_IN_1(TO U0501)</text>
<text x="117.5" y="120.6">USB_PMI_DM</text>
<text x="117.5" y="123.5">GRFC8_SEL</text>
<text x="117.5" y="125.2">GRFC12_SEL</text>
<text x="178.1" y="122.3">SDC2_SDCARD_CMD_1</text>
<text x="178.1" y="124">SDC2_SDCARD_CLK</text>
<text x="178.1" y="125.8">SDC2_SDCARD_D_1[0:3]</text>
<text x="199.8" y="124.6">VREG_L11_2P95</text>
<text x="87.2" y="126.9">VREG_L18_2P7</text>
<text x="117.5" y="129.8">TP_RST_N</text>
<text x="117.5" y="131.4">TP_INT_N</text>
<text x="178.1" y="128.6">UIM1_RESET</text>
<text x="178.1" y="130.3">UIM1_CLK</text>
<text x="199.8" y="130.9">VREG_L14_UIM1</text>
<text x="87.8" y="132.6">VREG_L10_2P8</text>
<text x="117.5" y="133.2">TP_I2C_SCL</text>
<text x="117.5" y="134.9">TP_I2C_SDA</text>
<text x="178.1" y="132">UIM1_DATA</text>
<text x="178.1" y="134.3">UIM2_RESET</text>
<text x="178.1" y="136">UIM2_CLK</text>
<text x="178.1" y="137.8">UIM2_DATA</text>
<text x="199.8" y="136.6">VREG_L15_UIM2_1</text>
<text x="105.5" y="142.3">VREG_L6_1P8</text>
<text x="178.1" y="139.4">SDCARD_DET_N</text>
<text x="178.1" y="142.9">UIM2_CLK_2</text>
<text x="105.5" y="146.3">LEDK</text>
<text x="105.5" y="144">LEDA</text>
<text x="120.9" y="149.1">LCD_DC_EN1</text>
<text x="120.9" y="145.2">VPH_PWR</text>
<text x="178.1" y="144.6">UIM2_DATA_2</text>
<text x="178.1" y="146.3">UIM2_RESET_2</text>
<text x="178.1" y="148">UI2M2_DET_N</text>
<text x="200.3" y="145.7">VREG_L15_UIM2_2</text>
<text x="104.4" y="150.3">VPH_PWR</text>
<text x="105.5" y="151.4">VSP</text>
<text x="105.5" y="153.7">VSN</text>
<text x="120.9" y="150.8">LCD_DC_EN2</text>
<text x="120.9" y="152.6">LED_I2C_SCL</text>
<text x="120.9" y="154.3">LED_I2C_SDA</text>
<text x="178.1" y="155.4">SENSOR_I2C_SCL</text>
<text x="178.1" y="153.7">ALSP_INT_N</text>
<text x="199.8" y="154.9">VPH_PWR</text>
<text x="112.9" y="156.5">LCD_TE0</text>
<text x="112.9" y="158.3">LCD_RST_N</text>
<text x="112.9" y="160">MIPI_DSI0_CLK_P</text>
<text x="112.9" y="161.7">MIPI_DSI0_CLK_N</text>
<text x="178.1" y="157.1">SENSOR_I2C_SDA</text>
<text x="199.8" y="157.1">VREG_L10_2P8</text>
<text x="112.9" y="164">MIPI_DSI0_D0_P_LCD[0:3]</text>
<text x="112.9" y="166.2">MIPI_DSI0_D0_N_LCD[0:3]</text>
<text x="178.1" y="166.2">A_G_SPI_CSB</text>
<text x="178.1" y="168">A_G_SPI_CLK</text>
<text x="199.8" y="162.3">VREG_L6_1P8</text>
<text x="105.5" y="173.1">LED</text>
<text x="120.3" y="173.1">CAM_FLASH_TORCH_EN</text>
<text x="178.1" y="169.7">A_G_SPI_MO</text>
<text x="178.1" y="171.4">A_G_SPI_MI</text>
<text x="178.1" y="173.1">EINT_A_G</text>
<text x="200.3" y="169.7">VREG_L6_1P8</text>
<text x="200.3" y="172">VREG_L10_2P8</text>
<text x="105.5" y="175.4">VOUT</text>
<text x="120.3" y="174.2">CAM_FLASH_TORCH_MODE</text>
<text x="120.9" y="175.9">VPH_PWR</text>
<text x="178.1" y="174.8">GYRO_INT_N</text>
</g>
<g font-size=".8">
<text x="67.8" y="69.4">U4502</text>
<text x="76.3" y="69.4">FL4501</text>
<text x="191.3" y="92.8">MCAM CON</text>
<text x="204.4" y="101.3">U2401</text>
<text x="97.5" y="103.6">VIB301</text>
<text x="118" y="103.6">U2103</text>
<text x="84" y="112.1">U2102</text>
<text x="191.3" y="111">SCAM CON</text>
<text x="97.7" y="118.4">J1901</text>
<text x="118.2" y="114.1">U1901</text>
<text x="97.7" y="133.3">J2301</text>
<text x="113.6" y="145.6">U2302</text>
<text x="192.8" y="146.9">UIM</text>
<text x="113.6" y="152.4">U2301</text>
<text x="192.8" y="156.6">ALSP</text>
<text x="192.2" y="162.9">M-SENSE</text>
<text x="192.8" y="171.4">A+G</text>
<text x="100.8" y="174.8">LED2401</text>
<text x="113.6" y="174.8">U2402</text>
</g>
</svg>
